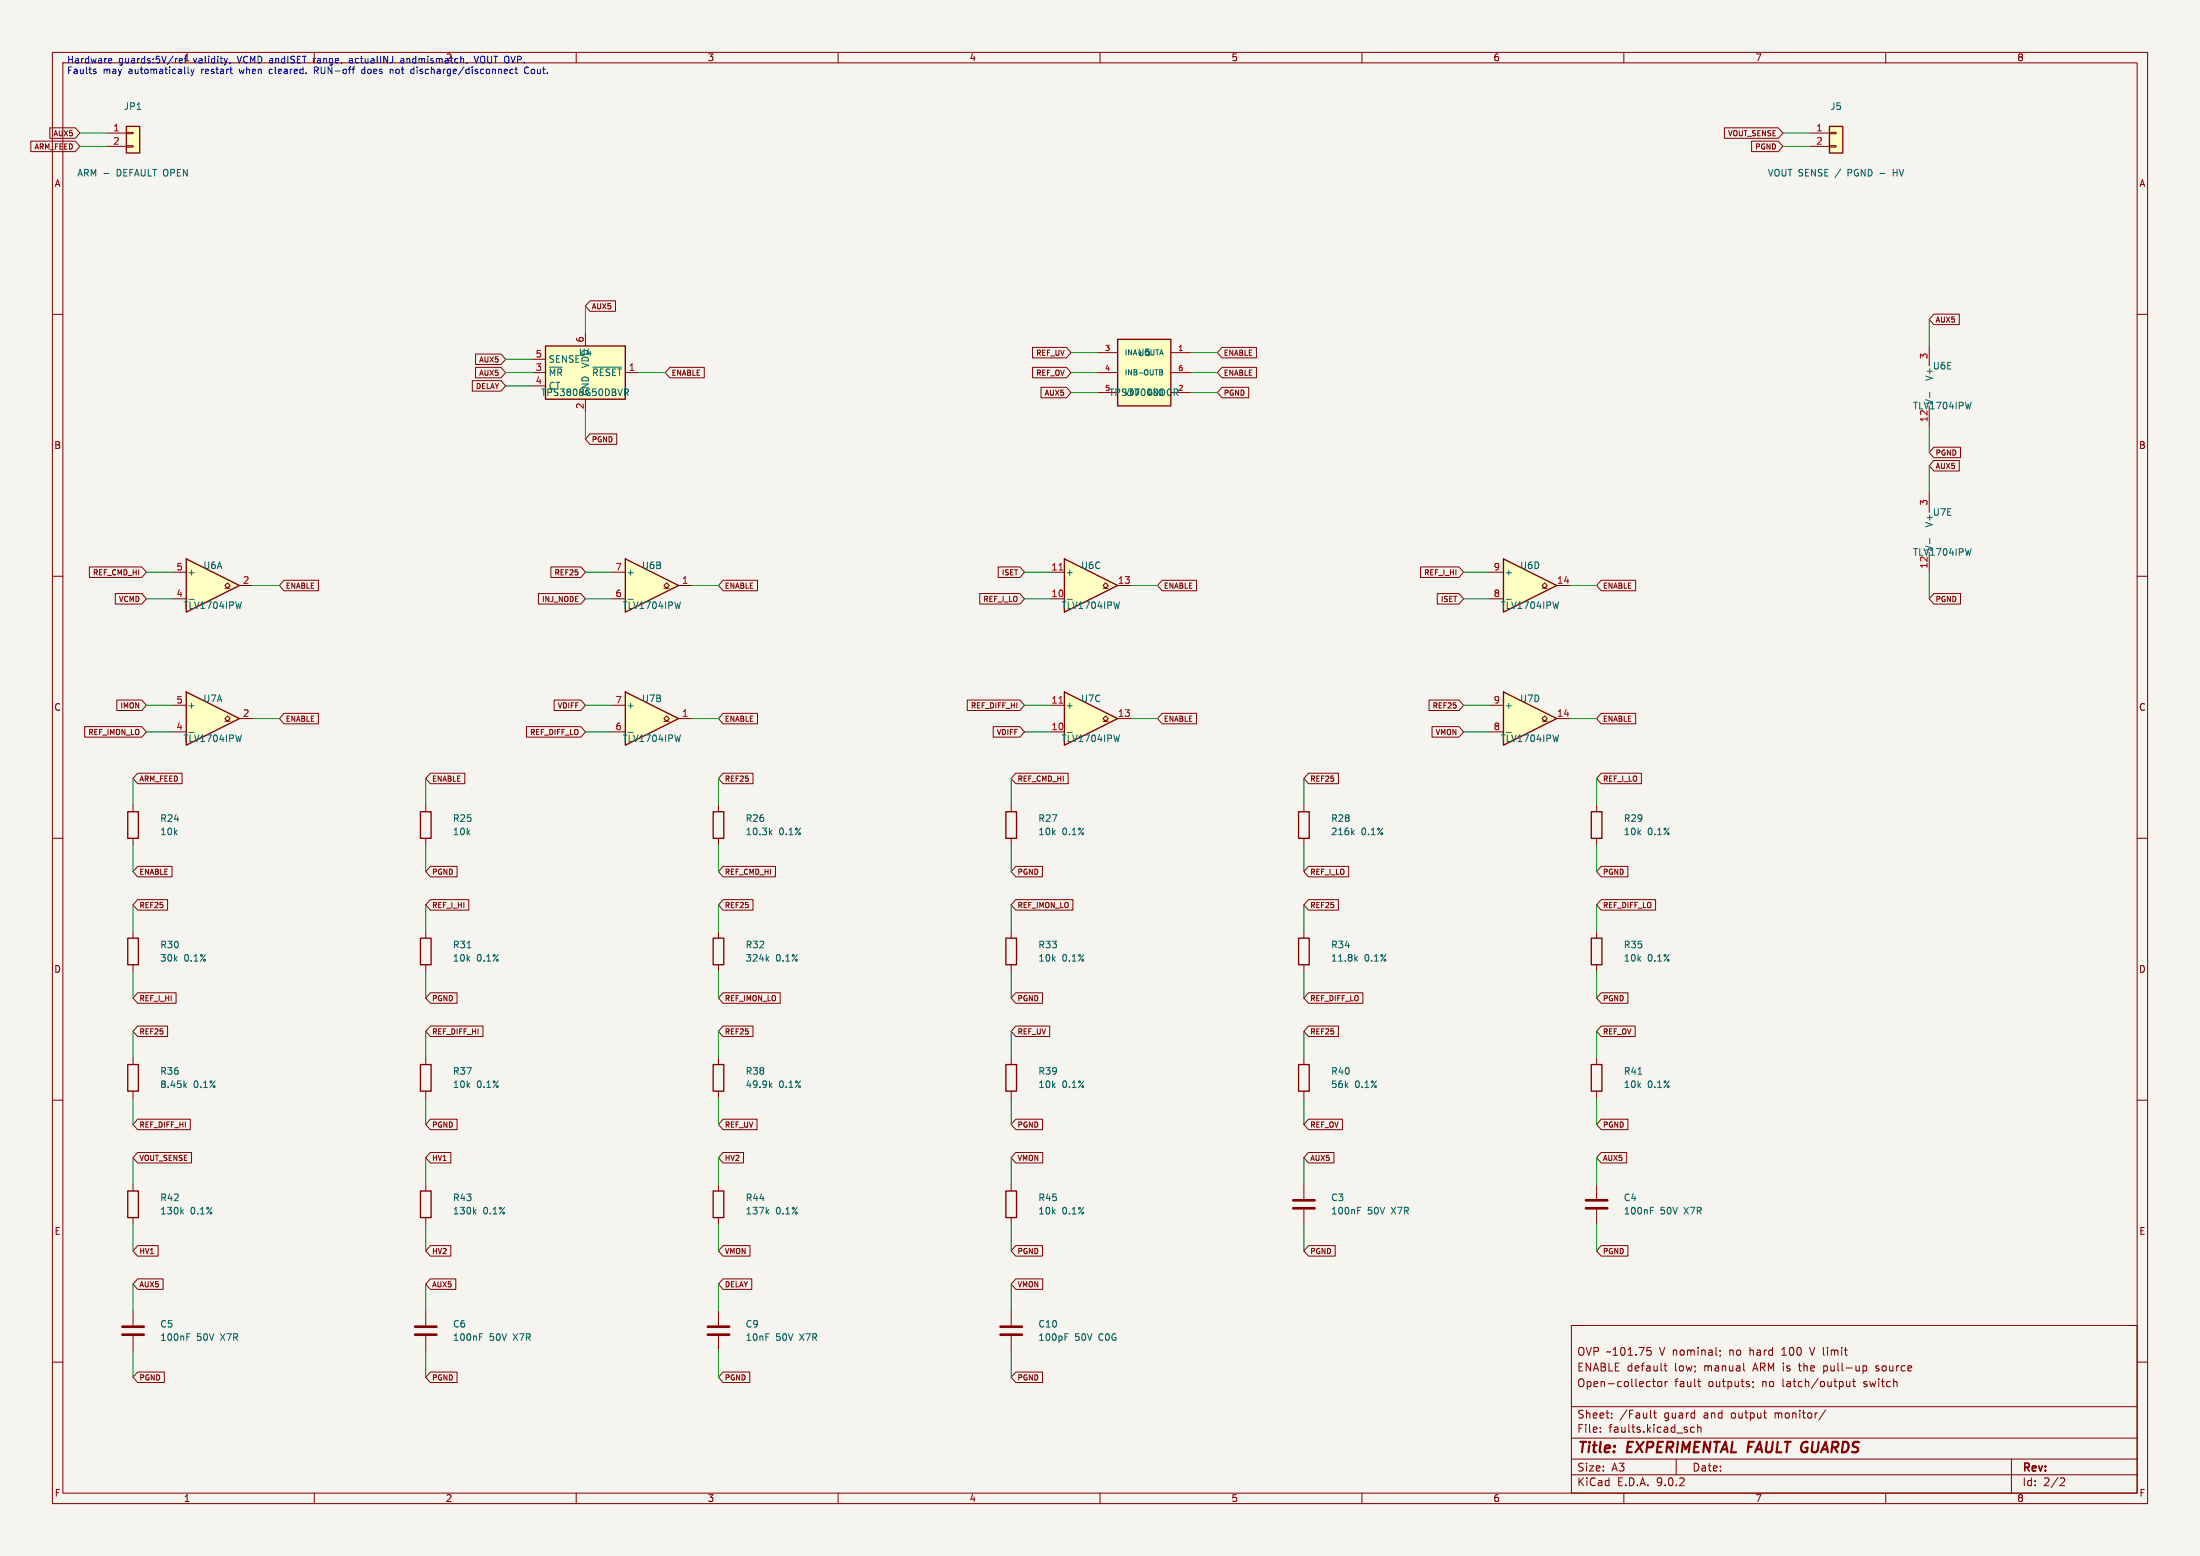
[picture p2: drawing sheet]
<svg xmlns="http://www.w3.org/2000/svg" width="420mm" height="297mm" viewBox="0 0 420 297" stroke-linecap="round" stroke-linejoin="round" font-family="sans-serif">
<path d="M0 0h420v297h-420z" fill="#f5f4ef" stroke="#f5f4ef" stroke-width=".19"/>
<g fill="none" stroke="#840000" stroke-width=".19">
<path d="M10 10h400v277h-400zM12 12h396v273h-396zM60 10v2M110 10v2M160 10v2M210 10v2M260 10v2M310 10v2M360 10v2M10 60h2M408 60h2M10 110h2"/>
<path d="M408 110h2M10 160h2M408 160h2M81.3 177.8v1.3M193 177.8v1.3M81.3 184.2v1.2M193 184.2v1.2M10 210h2M408 210h2M300 253h108v32h-108zM314.4 257.2h.8M314.6 257.8h.3l.3 .2-.1 .6-.5 .1"/>
<path d="M328.4 257.8v.1M328.4 258.6l-.1 .3M340.2 258.7h.8M340.3 257.5l-.1 .1M345.4 257.2l.5 1.5M10 260h2M300 278.5h108M300 274.5h108M300 268.5h108M305.5 273.2v.2M305.5 272.5v.1M307.7 270.5v.2"/>
<path d="M307.7 269.8v.1M315.1 270.5l.2 .2M315.4 263.7h.6M315.7 263.2v1.3l.3 .2M315.7 269.7h.5M315.9 269.2v1.3l.3 .2M316.5 263.8l.2-.1 .5 .1v.6l-.1 .2-.4 .1-.2-.2zM317.7 260.7h.5M317.9 263.7v1M317.9 260.2v1.3l.3 .2M318.3 263.7l-.3 .1-.1 .2M320 278.5v3"/>
<path d="M323.4 272.5l-.4-.1-.3 .3 .2 .6h.5M324.1 263.7h.6M324.1 272.5l.2-.1 .4 .1v.9M324.1 271.9v1.5M324.3 263.2v1.3l.4 .2M332.9 261.5l.2 .2M334.7 263.8v.1M334.7 264.6l-.1 .3M348.2 260.7v1.5M348.2 261.6l.1 .1M348.3 260.7l-.1 .1M348.5 269.1l-1.3 1.9"/>
<path d="M352.5 263.7l.1 .9 .3 .1 .3-.2M353.2 263.7v1M353.7 263.7h.5M353.9 263.2v1.3l.3 .2M355.7 260.8l.4-.1 .3 .3-.2 .6h-.5M358.1 261.6l.4 .1M358.3 260.7l-.2 .2 .2 .3M384 278.5v6.5M408 260h2M60 285v2M110 285v2M160 285v2"/>
<path d="M210 285v2M260 285v2M300 281.5h108M310 285v2M360 285v2M393.5 282.1l.5 .1 .2 .3-1 1.1h1"/>
</g>
<path d="M333.9 275.2l-.3 2" fill="none" stroke="#840000" stroke-width=".4"/>
<path d="M80.3 179.1h2v5.1h-2zM192 179.1h2.1v5.1h-2.1z" fill="none" stroke="#840000" stroke-width=".25"/>
<path d="M89.2 180.9h.7" fill="none" stroke="#006464" stroke-width=".19"/>
<path d="M35.6 106.7l10.1 5.1-10.1 5z" fill="#ffffc2"/>
<path d="M35.6 106.7l10.1 5.1-10.1 5zM192 154.9h2.1v5.1h-2.1z" fill="none" stroke="#840000" stroke-width=".25"/>
<path d="M33 109.2h2.6M33 114.3h2.6M42.9 112.3h.5l-.5-.5 .5-.5 .5 .5-.5 .5h.5M45.7 111.8h2.6M193 153.7v1.2M193 160v1.3" fill="none" stroke="#840000" stroke-width=".19"/>
<path d="M36.1 114.4h1M46.1 114.9l-.3 1.2" fill="none" stroke="#006464" stroke-width=".19"/>
<path d="M203.2 132.1l10.2 5.1-10.2 5z" fill="#ffffc2"/>
<path d="M203.2 132.1l10.2 5.1-10.2 5zM247.9 179.1h2v5.1h-2zM247.9 203.2h2v5.1h-2z" fill="none" stroke="#840000" stroke-width=".25"/>
<path d="M200.7 134.6h2.5M200.7 139.7h2.5M210.6 137.7h.5l-.5-.5 .5-.5 .5 .5-.5 .5h.5M213.4 137.2h2.5M248.9 177.8v1.3M248.9 184.2v1.2M248.9 201.9v1.3M248.9 208.3v1.3M248.9 226.1v2.8M248.9 230.9v2.8M304.8 226.1v2.8M304.8 230.9v2.8" fill="none" stroke="#840000" stroke-width=".19"/>
<path d="M202.2 134.2h.7" fill="none" stroke="#a90000" stroke-width=".19"/>
<path d="M203.7 139.8h1M213.7 140.3l-.3 1.2M258.8 183l.3 .5M259.1 182.6l-.5 .5M259.2 231.1h.4M259.2 230.4h.6M315.1 231.1h.4M315.1 230.4h.6" fill="none" stroke="#006464" stroke-width=".19"/>
<path d="M246.9 229.1h4.1M246.9 230.6h4.1M302.8 229.1h4M302.8 230.6h4" fill="none" stroke="#840000" stroke-width=".51"/>
<path d="M104.1 66h15.3v10.2h-15.3z" fill="#ffffc2"/>
<path d="M104.1 66h15.3v10.2h-15.3zM136.1 154.9h2.1v5.1h-2.1zM247.9 154.9h2v5.1h-2zM303.8 154.9h2v5.1h-2zM136.1 179.1h2.1v5.1h-2.1zM303.8 179.1h2v5.1h-2zM80.3 203.2h2v5.1h-2zM136.1 203.2h2.1v5.1h-2.1zM303.8 203.2h2v5.1h-2zM24.4 227.3h2v5.1h-2zM80.3 227.3h2v5.1h-2zM136.1 227.3h2.1v5.1h-2.1z" fill="none" stroke="#840000" stroke-width=".25"/>
<g fill="none" stroke="#840000" stroke-width=".19">
<path d="M101.6 68.6h2.5M101.6 71.1h2.5M101.6 73.7h2.5M111.8 63.5v2.5M111.8 76.2v2.5M119.4 71.1h2.5M137.2 153.7v1.2M248.9 153.7v1.2M304.8 153.7v1.2M137.2 160v1.3M137.2 177.8v1.3M248.9 160v1.3"/>
<path d="M304.8 160v1.3M304.8 177.8v1.3M137.2 184.2v1.2M304.8 184.2v1.2M81.3 201.9v1.3M81.3 208.3v1.3M137.2 201.9v1.3M137.2 208.3v1.3M304.8 201.9v1.3M304.8 208.3v1.3M25.4 226.1v1.2M25.4 232.4v1.3"/>
<path d="M81.3 226.1v1.2M81.3 232.4v1.3M137.2 226.1v1.2M137.2 232.4v1.3"/>
</g>
<g fill="none" stroke="#006464" stroke-width=".19">
<path d="M113.2 70.1h5.4M119.2 74.2h.5l.3 .3-.2 .3-.6 .1M119.5 74.9l.5 .6M147 158.8l.4 .5M147.4 158.5l-.5 .5M258.2 158.8l.3 .5M258.5 158.5l-.5 .5M146.4 183l.4 .5M146.8 182.6l-.5 .5M147 207.1l.4 .5M147.4 206.7l-.5 .5M312.7 205h.7"/>
<path d="M34.6 231.2l.4 .5M35 230.9l-.5 .5M90.5 231.2l.4 .5M90.9 230.9l-.5 .5M146.4 231.2l.4 .5M146.8 230.9l-.5 .5"/>
</g>
<path d="M119.4 132.1l10.1 5.1-10.1 5z" fill="#ffffc2"/>
<path d="M119.4 132.1l10.1 5.1-10.1 5zM80.3 154.9h2v5.1h-2z" fill="none" stroke="#840000" stroke-width=".25"/>
<g fill="none" stroke="#840000" stroke-width=".19">
<path d="M368.3 66v3.9M368.3 77.5v3.8M368.3 94v3.8M368.3 105.4v3.8M116.8 134.6h2.6M116.8 139.7h2.6M126.7 137.7h.6l-.6-.5 .6-.5 .5 .5-.5 .5h.5M129.5 137.2h2.6M81.3 153.7v1.2M81.3 160v1.3M25.4 250.2v2.8M25.4 255v2.8"/>
<path d="M81.3 250.2v2.8M81.3 255v2.8"/>
</g>
<path d="M368.4 74.9v1M376.3 76.8l-.3 1.2M368.4 102.8v1M376.3 104.7l-.3 1.3M119.9 139.8h1M129.9 140.3l-.3 1.2M35.7 255.2h.4M35.7 254.6h.6M91.6 255.2h.4M91.6 254.6h.6" fill="none" stroke="#006464" stroke-width=".19"/>
<path d="M23.4 253.2h4M23.4 254.8h4M79.2 253.2h4.1M79.2 254.8h4.1" fill="none" stroke="#840000" stroke-width=".51"/>
<path d="M287 106.7l10.2 5.1-10.2 5z" fill="#ffffc2"/>
<path d="M287 106.7l10.2 5.1-10.2 5z" fill="none" stroke="#840000" stroke-width=".25"/>
<path d="M284.5 109.2h2.5M284.5 114.3h2.5M294.4 112.3h.5l-.5-.5 .5-.5 .5 .5-.5 .5h.5M297.2 111.8h2.5M137.2 250.2v2.8M137.2 255v2.8" fill="none" stroke="#840000" stroke-width=".19"/>
<path d="M287.5 114.4h1M297.5 114.9l-.3 1.2" fill="none" stroke="#006464" stroke-width=".19"/>
<path d="M135.1 253.2h4.1M135.1 254.8h4.1" fill="none" stroke="#840000" stroke-width=".51"/>
<path d="M349.2 24.1h2.6v5.1h-2.6z" fill="#ffffc2"/>
<path d="M349.2 24.1h2.6v5.1h-2.6z" fill="none" stroke="#840000" stroke-width=".25"/>
<path d="M345.4 25.4h3.8M345.4 27.9h3.8M349.2 25.3h1.3v.2h-1.3zM349.2 27.8h1.3v.3h-1.3z" fill="none" stroke="#840000" stroke-width=".19"/>
<path d="M361.4 32.3v1.3M361.4 32.9h.8" fill="none" stroke="#006464" stroke-width=".19"/>
<path d="M287 132.1l10.2 5.1-10.2 5z" fill="#ffffc2"/>
<path d="M287 132.1l10.2 5.1-10.2 5zM24.4 203.2h2v5.1h-2z" fill="none" stroke="#840000" stroke-width=".25"/>
<path d="M284.5 134.6h2.5M284.5 139.7h2.5M294.4 137.7h.5l-.5-.5 .5-.5 .5 .5-.5 .5h.5M297.2 137.2h2.5M25.4 201.9v1.3M25.4 208.3v1.3" fill="none" stroke="#840000" stroke-width=".19"/>
<path d="M287.5 139.8h1M297.5 140.3l-.3 1.2M35.2 207.1l.4 .5M35.6 206.7l-.5 .5" fill="none" stroke="#006464" stroke-width=".19"/>
<path d="M203.2 106.7l10.2 5.1-10.2 5z" fill="#ffffc2"/>
<path d="M203.2 106.7l10.2 5.1-10.2 5zM24.4 179.1h2v5.1h-2z" fill="none" stroke="#840000" stroke-width=".25"/>
<path d="M200.7 109.2h2.5M200.7 114.3h2.5M210.6 112.3h.5l-.5-.5 .5-.5 .5 .5-.5 .5h.5M213.4 111.8h2.5M25.4 177.8v1.3M25.4 184.2v1.2" fill="none" stroke="#840000" stroke-width=".19"/>
<path d="M202.2 108.8h.7" fill="none" stroke="#a90000" stroke-width=".19"/>
<path d="M203.7 114.4h1M213.7 114.9l-.3 1.2" fill="none" stroke="#006464" stroke-width=".19"/>
<path d="M119.4 106.7l10.1 5.1-10.1 5z" fill="#ffffc2"/>
<path d="M119.4 106.7l10.1 5.1-10.1 5zM24.4 154.9h2v5.1h-2zM192 227.3h2.1v5.1h-2.1z" fill="none" stroke="#840000" stroke-width=".25"/>
<path d="M116.8 109.2h2.6M116.8 114.3h2.6M126.7 112.3h.6l-.6-.5 .6-.5 .5 .5-.5 .5h.5M129.5 111.8h2.6M25.4 153.7v1.2M25.4 160v1.3M193 226.1v1.2M193 232.4v1.3M193 250.2v2.8M193 255v2.8" fill="none" stroke="#840000" stroke-width=".19"/>
<path d="M119.9 114.4h1M129.9 114.9l-.3 1.2M203.3 255.2h.4M203.3 254.6h.6" fill="none" stroke="#006464" stroke-width=".19"/>
<path d="M191 253.2h4.1M191 254.8h4.1" fill="none" stroke="#840000" stroke-width=".51"/>
<path d="M213.4 64.8h10.1v12.7h-10.1z" fill="#ffffc2"/>
<path d="M213.4 64.8h10.1v12.7h-10.1zM192 203.2h2.1v5.1h-2.1z" fill="none" stroke="#840000" stroke-width=".25"/>
<path d="M209.5 67.3h3.9M209.5 71.1h3.9M209.5 74.9h3.9M223.5 67.3h3.8M223.5 71.1h3.8M223.5 74.9h3.8M193 201.9v1.3M193 208.3v1.3" fill="none" stroke="#840000" stroke-width=".19"/>
<path d="M224.5 74.9l.4 .6" fill="none" stroke="#006464" stroke-width=".19"/>
<path d="M24.1 24.1h2.6v5.1h-2.6z" fill="#ffffc2"/>
<path d="M24.1 24.1h2.6v5.1h-2.6z" fill="none" stroke="#840000" stroke-width=".25"/>
<path d="M20.3 25.4h3.8M20.3 27.9h3.8M24.1 25.3h1.3v.2h-1.3zM24.1 27.8h1.3v.3h-1.3z" fill="none" stroke="#840000" stroke-width=".19"/>
<path d="M19.8 33.1h1" fill="none" stroke="#006464" stroke-width=".19"/>
<path d="M35.6 132.1l10.1 5.1-10.1 5z" fill="#ffffc2"/>
<path d="M35.6 132.1l10.1 5.1-10.1 5z" fill="none" stroke="#840000" stroke-width=".25"/>
<g fill="none" stroke="#840000" stroke-width=".19">
<path d="M5.9 26.9h8.5l.8 1-.8 1h-8.5zM9.5 24.4h4.9l.8 1-.8 1h-4.9zM329.2 24.4h10.3l.9 1-.9 1h-10.3zM334.4 26.9h5.1l.9 1-.9 1h-5.1zM112.6 57.4h4.9v2h-4.9l-.8-1zM369.2 60h4.8v2h-4.8l-.9-1zM90.2 72.7h5.4l.9 1-.9 1h-5.4zM90.8 67.6h4.8l.9 1-.9 1h-4.8zM90.8 70.1h4.8l.9 1-.9 1h-4.8zM127.9 70.1h6.5v2h-6.5l-.9-1zM197.1 70.1h6.5l.9 1-.9 1h-6.5zM197.1 66.3h6.5l.9 1-.9 1h-6.5z"/>
<path d="M198.7 73.9h4.9l.9 1-.9 1h-4.9zM233.3 66.3h6.6v2h-6.6l-.9-1zM233.3 73.9h5.1v2h-5.1l-.9-1zM233.3 70.1h6.6v2h-6.6l-.9-1zM112.6 82.8h5.1v2h-5.1l-.8-1zM369.2 87.9h4.8v2h-4.8l-.9-1zM369.2 85.4h5.1v2h-5.1l-.9-1zM17.1 108.2h10l.8 1-.8 1h-10zM22 113.3h5.1l.8 1-.8 1h-5.1zM54.2 110.8h6.6v2h-6.6l-.9-1zM102.8 113.3h8.1l.9 1-.9 1h-8.1zM105.2 108.2h5.7l.9 1-.9 1h-5.7z"/>
<path d="M138 110.8h6.6v2h-6.6l-.8-1zM187 113.3h7.7l.9 1-.9 1h-7.7zM190.6 108.2h4.1l.9 1-.9 1h-4.1zM221.9 110.8h6.5v2h-6.5l-.9-1zM271.2 108.2h7.3l.9 1-.9 1h-7.3zM274.4 113.3h4.1l.9 1-.9 1h-4.1zM305.7 110.8h6.5v2h-6.5l-.9-1zM369.2 113.3h5.1v2h-5.1l-.9-1zM16.2 138.7h10.9l.8 1-.8 1h-10.9zM22.3 133.6h4.8l.8 1-.8 1h-4.8zM33 134.6h2.6M33 139.7h2.6"/>
<path d="M42.9 137.7h.5l-.5-.5 .5-.5 .5 .5-.5 .5h.5M45.7 137.2h2.6M54.2 136.2h6.6v2h-6.6l-.9-1zM100.5 138.7h10.4l.9 1-.9 1h-10.4zM105.8 133.6h5.1l.9 1-.9 1h-5.1zM138 136.2h6.6v2h-6.6l-.8-1zM184.7 133.6h10l.9 1-.9 1h-10zM189.6 138.7h5.1l.9 1-.9 1h-5.1zM221.9 136.2h6.5v2h-6.5l-.9-1zM272.8 133.6h5.7l.9 1-.9 1h-5.7zM273.4 138.7h5.1l.9 1-.9 1h-5.1zM305.7 136.2h6.5v2h-6.5l-.9-1z"/>
<path d="M26.3 147.6h8.5v2h-8.5l-.9-1zM82.2 147.6h6.5v2h-6.5l-.9-1zM138 147.6h5.8v2h-5.8l-.8-1zM193.9 147.6h10v2h-10l-.9-1zM249.8 147.6h5.7v2h-5.7l-.9-1zM305.7 147.6h7.6v2h-7.6l-.9-1zM26.3 165.4h6.5v2h-6.5l-.9-1zM26.3 171.7h5.7v2h-5.7l-.9-1zM82.2 171.7h7.3v2h-7.3l-.9-1zM82.2 165.4h5.1v2h-5.1l-.9-1zM138 171.7h5.8v2h-5.8l-.8-1zM138 165.4h10v2h-10l-.8-1z"/>
<path d="M193.9 171.7h10.9v2h-10.9l-.9-1zM193.9 165.4h5.1v2h-5.1l-.9-1zM249.8 171.7h5.7v2h-5.7l-.9-1zM249.8 165.4h7.7v2h-7.7l-.9-1zM305.7 165.4h5.1v2h-5.1l-.9-1zM305.7 171.7h10.4v2h-10.4l-.9-1zM26.3 189.5h7.3v2h-7.3l-.9-1zM26.3 195.8h5.7v2.1h-5.7l-.9-1zM82.2 189.5h5.1v2h-5.1l-.9-1zM82.2 195.8h10v2.1h-10l-.9-1zM138 195.8h5.8v2.1h-5.8l-.8-1zM138 189.5h10.9v2h-10.9l-.8-1z"/>
<path d="M193.9 195.8h6.5v2.1h-6.5l-.9-1zM193.9 189.5h5.1v2h-5.1l-.9-1zM249.8 195.8h5.7v2.1h-5.7l-.9-1zM249.8 189.5h10.4v2h-10.4l-.9-1zM305.7 195.8h6.5v2.1h-6.5l-.9-1zM305.7 189.5h5.1v2h-5.1l-.9-1zM26.3 213.6h10v2h-10l-.9-1zM26.3 220h10.3v2h-10.3l-.9-1zM82.2 220h3.9v2h-3.9l-.9-1zM82.2 213.6h5.1v2h-5.1l-.9-1zM138 220h3.9v2h-3.9l-.8-1zM138 213.6h6.5v2h-6.5l-.8-1z"/>
<path d="M193.9 213.6h5.1v2h-5.1l-.9-1zM193.9 220h5.2v2h-5.2l-.9-1zM249.8 213.6h6.5v2h-6.5l-.9-1zM249.8 220h4.9v2h-4.9l-.9-1zM305.7 220h4.8v2h-4.8l-.9-1zM305.7 213.6h5.1v2h-5.1l-.9-1zM26.3 237.8h3.9v2h-3.9l-.9-1zM82.2 237.8h3.9v2h-3.9l-.9-1zM138 237.8h5.2v2h-5.2l-.8-1zM193.9 237.8h5.1v2h-5.1l-.9-1zM249.8 237.8h5.1v2h-5.1l-.9-1zM305.7 237.8h5.1v2h-5.1l-.9-1z"/>
<path d="M26.3 244.1h4.8v2h-4.8l-.9-1zM82.2 244.1h4.8v2h-4.8l-.9-1zM138 244.1h5.5v2h-5.5l-.8-1zM193.9 244.1h5.2v2h-5.2l-.9-1zM26.3 261.9h5.1v2h-5.1l-.9-1zM82.2 261.9h5.1v2h-5.1l-.9-1zM138 261.9h5.1v2h-5.1l-.8-1zM193.9 261.9h5.1v2h-5.1l-.9-1z"/>
</g>
<path d="M36.1 139.8h1M46.1 140.3l-.3 1.2" fill="none" stroke="#006464" stroke-width=".19"/>
<g fill="none" stroke="#009600" stroke-width=".19">
<path d="M15.2 25.4h5.1M15.2 27.9h5.1M340.4 25.4h5M340.4 27.9h5M111.8 58.4v5.1M96.5 71.1h5.1M96.5 73.7h5.1M96.5 68.6h5.1M111.8 78.7v5.1M121.9 71.1h5.1M204.5 67.3h5M204.5 71.1h5"/>
<path d="M204.5 74.9h5M227.3 67.3h5.1M227.3 71.1h5.1M227.3 74.9h5.1M368.3 61v5M368.3 81.3v5.1M368.3 88.9v5.1M27.9 109.2h5.1M27.9 114.3h5.1M48.3 111.8h5M111.8 109.2h5M111.8 114.3h5"/>
<path d="M132.1 111.8h5.1M195.6 109.2h5.1M195.6 114.3h5.1M215.9 111.8h5.1M279.4 109.2h5.1M279.4 114.3h5.1M299.7 111.8h5.1M368.3 109.2v5.1M27.9 139.7h5.1M27.9 134.6h5.1M48.3 137.2h5M111.8 139.7h5"/>
<path d="M111.8 134.6h5M132.1 137.2h5.1M195.6 139.7h5.1M195.6 134.6h5.1M215.9 137.2h5.1M279.4 139.7h5.1M279.4 134.6h5.1M299.7 137.2h5.1M25.4 148.6v5.1M81.3 148.6v5.1M137.2 148.6v5.1M193 148.6v5.1"/>
<path d="M248.9 148.6v5.1M304.8 148.6v5.1M25.4 161.3v5.1M25.4 172.7v5.1M81.3 161.3v5.1M81.3 172.7v5.1M137.2 161.3v5.1M137.2 172.7v5.1M193 161.3v5.1M193 172.7v5.1M248.9 161.3v5.1M248.9 172.7v5.1"/>
<path d="M304.8 161.3v5.1M304.8 172.7v5.1M25.4 185.4v5.1M25.4 196.9v5M81.3 185.4v5.1M81.3 196.9v5M137.2 185.4v5.1M137.2 196.9v5M193 185.4v5.1M193 196.9v5M248.9 185.4v5.1M248.9 196.9v5"/>
<path d="M304.8 185.4v5.1M304.8 196.9v5M25.4 209.6v5M81.3 209.6v5M137.2 209.6v5M193 209.6v5M248.9 209.6v5M304.8 209.6v5M25.4 221v5.1M25.4 233.7v5.1M81.3 221v5.1M81.3 233.7v5.1"/>
<path d="M137.2 221v5.1M137.2 233.7v5.1M193 221v5.1M193 233.7v5.1M248.9 221v5.1M248.9 233.7v5.1M304.8 221v5.1M304.8 233.7v5.1M25.4 245.1v5.1M25.4 257.8v5.1M81.3 245.1v5.1M81.3 257.8v5.1"/>
<path d="M137.2 245.1v5.1M137.2 257.8v5.1M193 245.1v5.1M193 257.8v5.1"/>
</g>
<g fill="none" stroke="#0000c2" stroke-width=".19">
<path d="M18 13.6l.3 .1 .1 .2-.5 .2M18 13.2l.3 .1M20.9 11.2h.4v.3l-.6 .1M21.3 11.9l-.4 .1M34.6 11.2l-.4 .1 .1 .6 .3 .1M34.8 11.5l-.6 .1M35.9 12.8v1.1l.2 .2M36.4 13.2l.3 .9M36.7 14.1l-.3 .4M37.1 13.2l-.4 .9M43.9 13.2h.5M43.9 11.9l-.1 .3"/>
<path d="M44.2 14.1h.2M51.6 13.2l-.2 .2v.4l.2 .3M59.9 11.2v.8M60 12.8v1.3M60 13.4h.5M60.1 11.2l-.2 .2M60.3 13.4l.5 .7M67.1 11.2h-.4M67.2 11.5h-.3l-.2 .2v.2l.5 .1M69.6 13.3l-.3-.1-.3 .2 .2 .6h.4M74.5 13.3l.2-.1 .3 .1v.8M76.5 11.2h.5"/>
<path d="M77.1 11.5h-.4l-.2 .2 .2 .3 .4-.1M78.7 13.2l.3 .1M79 14l-.3 .1M79 12.8v1.3M89.2 11.9l-.1 .3M90.5 10.7l.4 1.3 .5-1.3M97.9 13.3l-.3-.1-.3 .2 .2 .6h.4M98.3 13.2h.5M98.5 12.8v1.1l.3 .2M100.4 12.8a.61 .61 0 0 0-.3 .8 .61 .61 0 0 0 .8 .3"/>
</g>
<g font-size="2.8" fill="#840000">
<text x="301" y="277.9">Title:</text>
<text x="310.6" y="277.9">EXPERIMENTAL</text>
<text x="334.5" y="277.9">FAULT GUARDS</text>
</g>
<g font-size="2.1" fill="#840000">
<text x="301" y="262">ENABLE default</text>
<text x="301" y="259">OVP ~101.75</text>
<text x="316.9" y="259">V nominal;</text>
<text x="319.7" y="262">low;</text>
<text x="325.5" y="262">manual</text>
<text x="330.4" y="259">no</text>
<text x="334.4" y="259">hard</text>
<text x="335" y="262">ARM is</text>
<text x="340.7" y="259">100</text>
<text x="344" y="262">the</text>
<text x="346.3" y="259">V limit</text>
<text x="348.8" y="262">pull-up</text>
<text x="359" y="262">source</text>
<text x="301" y="265">Open-collector</text>
<text x="319.6" y="265">fault</text>
<text x="326.2" y="265">outputs;</text>
<text x="336.5" y="265">no</text>
<text x="340.5" y="265">latch/output</text>
<text x="356.2" y="265">switch</text>
<text x="301" y="273.7">File:</text>
<text x="301" y="271">Sheet:</text>
<text x="307.1" y="273.7">faults.kicad_sch</text>
<text x="309.2" y="271">/Fault</text>
<text x="317.7" y="271">guard</text>
<text x="325.4" y="271">and</text>
<text x="330.8" y="271">output</text>
<text x="339.2" y="271">monitor/</text>
<text x="301" y="281.1">Size:</text>
<text x="307.6" y="281.1">A3</text>
<text x="323" y="281.1">Date:</text>
<text x="386" y="281.3">Rev:</text>
<text x="301" y="283.9">KiCad</text>
<text x="308.7" y="283.9">E.D.A.</text>
<text x="316.3" y="283.9">9.0.2</text>
<text x="386" y="283.9">Id:</text>
<text x="390.1" y="283.9">2/2</text>
</g>
<g font-size="1.8" fill="#0000c2">
<text x="35" y="11.9">1 validity,</text>
<text x="85" y="11.9">2</text>
<text x="12.7" y="12.3">Hardware</text>
<text x="12.7" y="14.3">Faults</text>
<text x="19.7" y="14.3">may</text>
<text x="22.6" y="12.3">guards:5V/ref</text>
<text x="24.7" y="14.3">automatically</text>
<text x="38.7" y="14.3">restart</text>
<text x="45.7" y="12.3">VCMD andISET</text>
<text x="46.2" y="14.3">when</text>
<text x="52.1" y="14.3">cleared.</text>
<text x="60.5" y="12.3">range,</text>
<text x="60.8" y="14.3">RUN-off</text>
<text x="67.6" y="12.3">actualINJ</text>
<text x="70.1" y="14.3">does</text>
<text x="75.7" y="14.3">not</text>
<text x="77.6" y="12.3">andmismatch,</text>
<text x="79.9" y="14.3">discharge/disconnect</text>
<text x="91.9" y="12.3">VOUT OVP.</text>
<text x="101.8" y="14.3">Cout.</text>
</g>
<g font-size="1.8" fill="#840000">
<text x="135" y="11.9">3</text>
<text x="185" y="11.9">4</text>
<text x="235" y="11.9">5</text>
<text x="285" y="11.9">6</text>
<text x="335" y="11.9">7</text>
<text x="385" y="11.9">8</text>
<text x="10.3" y="35.9">A</text>
<text x="408.3" y="35.9">A</text>
<text x="10.3" y="85.9">B</text>
<text x="408.2" y="85.9">B</text>
<text x="10.3" y="135.9">C</text>
<text x="408.2" y="135.9">C</text>
<text x="10.3" y="185.9">D</text>
<text x="408.2" y="185.9">D</text>
<text x="10.3" y="235.9">E</text>
<text x="408.3" y="235.9">E</text>
<text x="10.3" y="285.9">F</text>
<text x="35" y="286.9">1</text>
<text x="85" y="286.9">2</text>
<text x="135" y="286.9">3</text>
<text x="185" y="286.9">4</text>
<text x="235" y="286.9">5</text>
<text x="285" y="286.9">6</text>
<text x="335" y="286.9">7</text>
<text x="385" y="286.9">8</text>
<text x="408.3" y="285.9">F</text>
</g>
<g font-size="1.8" fill="#006464">
<text x="23.6" y="21.2">JP1</text>
<text x="349.3" y="21.2">J5</text>
<text x="14.7" y="33.9">ARM -</text>
<text x="22.4" y="33.9">DEFAULT OPEN</text>
<text x="337.4" y="33.9">VOUT SENSE /</text>
<text x="353" y="33.9">PGND -</text>
<text x="362" y="33.9">HV</text>
<text x="104.6" y="69.4">SENSE</text>
<text x="104.6" y="72">~{MR}</text>
<text x="110.4" y="68.2">U4</text>
<text x="112.6" y="70.4" transform="rotate(-90 112.6 70.4)">VDD</text>
<text x="112.9" y="72">~{RESET}</text>
<text x="217.1" y="68.2">U5</text>
<text x="368.9" y="70.7">U6E</text>
<text x="103.2" y="75.8">TPS3808G50DBVR</text>
<text x="104.6" y="74.5">CT</text>
<text x="112.6" y="75.7" transform="rotate(-90 112.6 75.7)">GND</text>
<text x="211.7" y="75.8">TPS3700DDCR</text>
<text x="369.2" y="77.3" transform="rotate(-90 369.2 77.3)">V-</text>
<text x="369.2" y="72.8" transform="rotate(-90 369.2 72.8)">V+</text>
<text x="365.1" y="78.3">TLV1704IPW</text>
<text x="368.9" y="98.7">U7E</text>
<text x="369.2" y="100.8" transform="rotate(-90 369.2 100.8)">V+</text>
<text x="365.1" y="106.3">TLV1704IPW</text>
<text x="369.2" y="105.3" transform="rotate(-90 369.2 105.3)">V-</text>
<text x="35.7" y="110.1">+</text>
<text x="38.7" y="108.8">U6A</text>
<text x="119.5" y="110.1">+</text>
<text x="122.5" y="108.8">U6B</text>
<text x="203.3" y="110.1">+</text>
<text x="206.3" y="108.8">U6C</text>
<text x="287.1" y="110.1">+</text>
<text x="290.1" y="108.8">U6D</text>
<text x="34.9" y="116.4">TLV1704IPW</text>
<text x="118.7" y="116.4">TLV1704IPW</text>
<text x="202.6" y="116.4">TLV1704IPW</text>
<text x="286.4" y="116.4">TLV1704IPW</text>
<text x="35.7" y="135.5">+</text>
<text x="38.7" y="134.2">U7A</text>
<text x="119.5" y="135.5">+</text>
<text x="122.5" y="134.2">U7B</text>
<text x="203.3" y="135.5">+</text>
<text x="206.3" y="134.2">U7C</text>
<text x="287.1" y="135.5">+</text>
<text x="290.1" y="134.2">U7D</text>
<text x="34.9" y="141.8">TLV1704IPW</text>
<text x="118.7" y="141.8">TLV1704IPW</text>
<text x="202.6" y="141.8">TLV1704IPW</text>
<text x="286.4" y="141.8">TLV1704IPW</text>
<text x="30.5" y="159.6">10k</text>
<text x="30.5" y="157.1">R24</text>
<text x="86.4" y="159.6">10k</text>
<text x="86.4" y="157.1">R25</text>
<text x="142.2" y="157.1">R26</text>
<text x="142.2" y="159.6">10.3k</text>
<text x="148.7" y="159.6">0.1%</text>
<text x="198.1" y="159.6">10k</text>
<text x="198.1" y="157.1">R27</text>
<text x="202.7" y="159.6">0.1%</text>
<text x="254" y="157.1">R28</text>
<text x="254" y="159.6">216k</text>
<text x="259.8" y="159.6">0.1%</text>
<text x="309.9" y="159.6">10k</text>
<text x="309.9" y="157.1">R29</text>
<text x="314.5" y="159.6">0.1%</text>
<text x="30.5" y="183.7">30k</text>
<text x="30.5" y="181.2">R30</text>
<text x="35.1" y="183.7">0.1%</text>
<text x="86.4" y="183.7">10k</text>
<text x="86.4" y="181.2">R31</text>
<text x="91" y="183.7">0.1%</text>
<text x="142.2" y="181.2">R32</text>
<text x="142.2" y="183.7">324k</text>
<text x="148.1" y="183.7">0.1%</text>
<text x="198.1" y="183.7">10k</text>
<text x="198.1" y="181.2">R33</text>
<text x="202.7" y="183.7">0.1%</text>
<text x="254" y="181.2">R34</text>
<text x="254" y="183.7">11.8k</text>
<text x="260.4" y="183.7">0.1%</text>
<text x="309.9" y="183.7">10k</text>
<text x="309.9" y="181.2">R35</text>
<text x="314.5" y="183.7">0.1%</text>
<text x="30.5" y="205.3">R36</text>
<text x="30.5" y="207.9">8.45k</text>
<text x="36.9" y="207.9">0.1%</text>
<text x="86.4" y="207.9">10k</text>
<text x="86.4" y="205.3">R37</text>
<text x="91" y="207.9">0.1%</text>
<text x="142.2" y="205.3">R38</text>
<text x="142.2" y="207.9">49.9k</text>
<text x="148.7" y="207.9">0.1%</text>
<text x="198.1" y="207.9">10k</text>
<text x="198.1" y="205.3">R39</text>
<text x="202.7" y="207.9">0.1%</text>
<text x="254" y="207.9">56k</text>
<text x="254" y="205.3">R40</text>
<text x="258.6" y="207.9">0.1%</text>
<text x="309.9" y="207.9">10k</text>
<text x="309.9" y="205.3">R41</text>
<text x="314.5" y="207.9">0.1%</text>
<text x="30.5" y="229.5">R42</text>
<text x="30.5" y="232">130k</text>
<text x="36.3" y="232">0.1%</text>
<text x="86.4" y="229.5">R43</text>
<text x="86.4" y="232">130k</text>
<text x="92.2" y="232">0.1%</text>
<text x="142.2" y="229.5">R44</text>
<text x="142.2" y="232">137k</text>
<text x="148.1" y="232">0.1%</text>
<text x="198.1" y="232">10k</text>
<text x="198.1" y="229.5">R45</text>
<text x="202.7" y="232">0.1%</text>
<text x="254" y="229.5">C3</text>
<text x="254" y="232">100nF</text>
<text x="261" y="232">50V</text>
<text x="265.7" y="232">X7R</text>
<text x="309.9" y="229.5">C4</text>
<text x="309.9" y="232">100nF</text>
<text x="316.9" y="232">50V</text>
<text x="321.6" y="232">X7R</text>
<text x="30.5" y="253.6">C5</text>
<text x="30.5" y="256.1">100nF</text>
<text x="37.5" y="256.1">50V</text>
<text x="42.2" y="256.1">X7R</text>
<text x="86.4" y="253.6">C6</text>
<text x="86.4" y="256.1">100nF</text>
<text x="93.4" y="256.1">50V</text>
<text x="98.1" y="256.1">X7R</text>
<text x="142.2" y="253.6">C9</text>
<text x="142.2" y="256.1">10nF</text>
<text x="148.1" y="256.1">50V</text>
<text x="152.8" y="256.1">X7R</text>
<text x="198.1" y="253.6">C10</text>
<text x="198.1" y="256.1">100pF</text>
<text x="205.2" y="256.1">50V</text>
<text x="209.8" y="256.1">C0G</text>
</g>
<g font-size="1.8" fill="#a90000">
<text x="21.5" y="25.1">1</text>
<text x="21.5" y="27.7">2</text>
<text x="346.6" y="25.1">1</text>
<text x="346.6" y="27.7">2</text>
<text x="111.5" y="65.5" transform="rotate(-90 111.5 65.5)">6</text>
<text x="102.2" y="68.3">5</text>
<text x="102.2" y="70.9">3</text>
<text x="119.9" y="70.9">1</text>
<text x="368" y="68.7" transform="rotate(-90 368 68.7)">3</text>
<text x="102.2" y="73.4">4</text>
<text x="111.5" y="78.2" transform="rotate(-90 111.5 78.2)">2</text>
<text x="368" y="80.7" transform="rotate(-90 368 80.7)">12</text>
<text x="368" y="96.6" transform="rotate(-90 368 96.6)">3</text>
<text x="33.6" y="109">5</text>
<text x="46.3" y="111.5">2</text>
<text x="117.4" y="109">7</text>
<text x="130.1" y="111.5">1</text>
<text x="200.6" y="109">11</text>
<text x="213.3" y="111.5">13</text>
<text x="285" y="109">9</text>
<text x="297.1" y="111.5">14</text>
<text x="368" y="108.6" transform="rotate(-90 368 108.6)">12</text>
<text x="33.6" y="114">4</text>
<text x="117.4" y="114">6</text>
<text x="200.6" y="114">10</text>
<text x="285" y="114">8</text>
<text x="33.6" y="134.4">5</text>
<text x="46.3" y="136.9">2</text>
<text x="117.4" y="134.4">7</text>
<text x="130.1" y="136.9">1</text>
<text x="200.6" y="134.4">11</text>
<text x="213.3" y="136.9">13</text>
<text x="285" y="134.4">9</text>
<text x="297.1" y="136.9">14</text>
<text x="33.6" y="139.4">4</text>
<text x="117.4" y="139.4">6</text>
<text x="200.6" y="139.4">10</text>
<text x="285" y="139.4">8</text>
</g>
<g font-size="1.4" fill="#840000">
<text x="6.4" y="28.7">ARM_FEED</text>
<text x="10" y="26.2">AUX5</text>
<text x="329.7" y="26.2">VOUT_SENSE</text>
<text x="334.9" y="28.7">PGND</text>
<text x="112.9" y="59.2">AUX5</text>
<text x="369.4" y="61.8">AUX5</text>
<text x="91.3" y="69.4">AUX5</text>
<text x="91.3" y="71.9">AUX5</text>
<text x="128.1" y="71.9">ENABLE</text>
<text x="197.7" y="71.9">REF_OV</text>
<text x="197.7" y="68.1">REF_UV</text>
<text x="233.5" y="68.1">ENABLE</text>
<text x="233.5" y="71.9">ENABLE</text>
<text x="90.7" y="74.5">DELAY</text>
<text x="199.3" y="75.7">AUX5</text>
<text x="233.5" y="75.7">PGND</text>
<text x="112.9" y="84.6">PGND</text>
<text x="369.4" y="89.7">AUX5</text>
<text x="369.4" y="87.2">PGND</text>
<text x="17.6" y="110">REF_CMD_HI</text>
<text x="54.5" y="112.6">ENABLE</text>
<text x="105.7" y="110">REF25</text>
<text x="138.3" y="112.6">ENABLE</text>
<text x="191.1" y="110">ISET</text>
<text x="222.1" y="112.6">ENABLE</text>
<text x="271.7" y="110">REF_I_HI</text>
<text x="305.9" y="112.6">ENABLE</text>
<text x="22.6" y="115.1">VCMD</text>
<text x="103.3" y="115.1">INJ_NODE</text>
<text x="187.6" y="115.1">REF_I_LO</text>
<text x="274.9" y="115.1">ISET</text>
<text x="369.4" y="115.1">PGND</text>
<text x="22.8" y="135.4">IMON</text>
<text x="54.5" y="138">ENABLE</text>
<text x="106.3" y="135.4">VDIFF</text>
<text x="138.3" y="138">ENABLE</text>
<text x="185.2" y="135.4">REF_DIFF_HI</text>
<text x="222.1" y="138">ENABLE</text>
<text x="273.4" y="135.4">REF25</text>
<text x="305.9" y="138">ENABLE</text>
<text x="16.7" y="140.5">REF_IMON_LO</text>
<text x="101" y="140.5">REF_DIFF_LO</text>
<text x="190.2" y="140.5">VDIFF</text>
<text x="273.9" y="140.5">VMON</text>
<text x="26.5" y="149.4">ARM_FEED</text>
<text x="82.4" y="149.4">ENABLE</text>
<text x="138.3" y="149.4">REF25</text>
<text x="194.2" y="149.4">REF_CMD_HI</text>
<text x="250" y="149.4">REF25</text>
<text x="305.9" y="149.4">REF_I_LO</text>
<text x="26.5" y="167.2">ENABLE</text>
<text x="82.4" y="167.2">PGND</text>
<text x="138.3" y="167.2">REF_CMD_HI</text>
<text x="194.2" y="167.2">PGND</text>
<text x="250" y="167.2">REF_I_LO</text>
<text x="305.9" y="167.2">PGND</text>
<text x="26.5" y="173.5">REF25</text>
<text x="82.4" y="173.5">REF_I_HI</text>
<text x="138.3" y="173.5">REF25</text>
<text x="194.2" y="173.5">REF_IMON_LO</text>
<text x="250" y="173.5">REF25</text>
<text x="305.9" y="173.5">REF_DIFF_LO</text>
<text x="26.5" y="191.3">REF_I_HI</text>
<text x="82.4" y="191.3">PGND</text>
<text x="138.3" y="191.3">REF_IMON_LO</text>
<text x="194.2" y="191.3">PGND</text>
<text x="250" y="191.3">REF_DIFF_LO</text>
<text x="305.9" y="191.3">PGND</text>
<text x="26.5" y="197.7">REF25</text>
<text x="82.4" y="197.7">REF_DIFF_HI</text>
<text x="138.3" y="197.7">REF25</text>
<text x="194.2" y="197.7">REF_UV</text>
<text x="250" y="197.7">REF25</text>
<text x="305.9" y="197.7">REF_OV</text>
<text x="26.5" y="215.4">REF_DIFF_HI</text>
<text x="82.4" y="215.4">PGND</text>
<text x="138.3" y="215.4">REF_UV</text>
<text x="194.2" y="215.4">PGND</text>
<text x="250" y="215.4">REF_OV</text>
<text x="305.9" y="215.4">PGND</text>
<text x="26.5" y="221.8">VOUT_SENSE</text>
<text x="82.4" y="221.8">HV1</text>
<text x="138.3" y="221.8">HV2</text>
<text x="194.2" y="221.8">VMON</text>
<text x="250" y="221.8">AUX5</text>
<text x="305.9" y="221.8">AUX5</text>
<text x="26.5" y="239.6">HV1</text>
<text x="82.4" y="239.6">HV2</text>
<text x="138.3" y="239.6">VMON</text>
<text x="194.2" y="239.6">PGND</text>
<text x="250" y="239.6">PGND</text>
<text x="305.9" y="239.6">PGND</text>
<text x="26.5" y="245.9">AUX5</text>
<text x="82.4" y="245.9">AUX5</text>
<text x="138.3" y="245.9">DELAY</text>
<text x="194.2" y="245.9">VMON</text>
<text x="26.5" y="263.7">PGND</text>
<text x="82.4" y="263.7">PGND</text>
<text x="138.3" y="263.7">PGND</text>
<text x="194.2" y="263.7">PGND</text>
</g>
<g font-size="1.4" fill="#a90000">
<text x="210.9" y="67.1">3</text>
<text x="210.9" y="70.9">4</text>
<text x="224.8" y="67.1">1</text>
<text x="224.8" y="70.9">6</text>
<text x="210.9" y="74.7">5</text>
</g>
<g font-size="1.4" fill="#006464">
<text x="214.6" y="68">INA+ OUTA</text>
<text x="214.6" y="71.8">INB- OUTB</text>
<text x="214.6" y="75.7">VDD</text>
<text x="218.9" y="75.7">GND</text>
<text x="224.8" y="74.7">2</text>
</g>
</svg>
